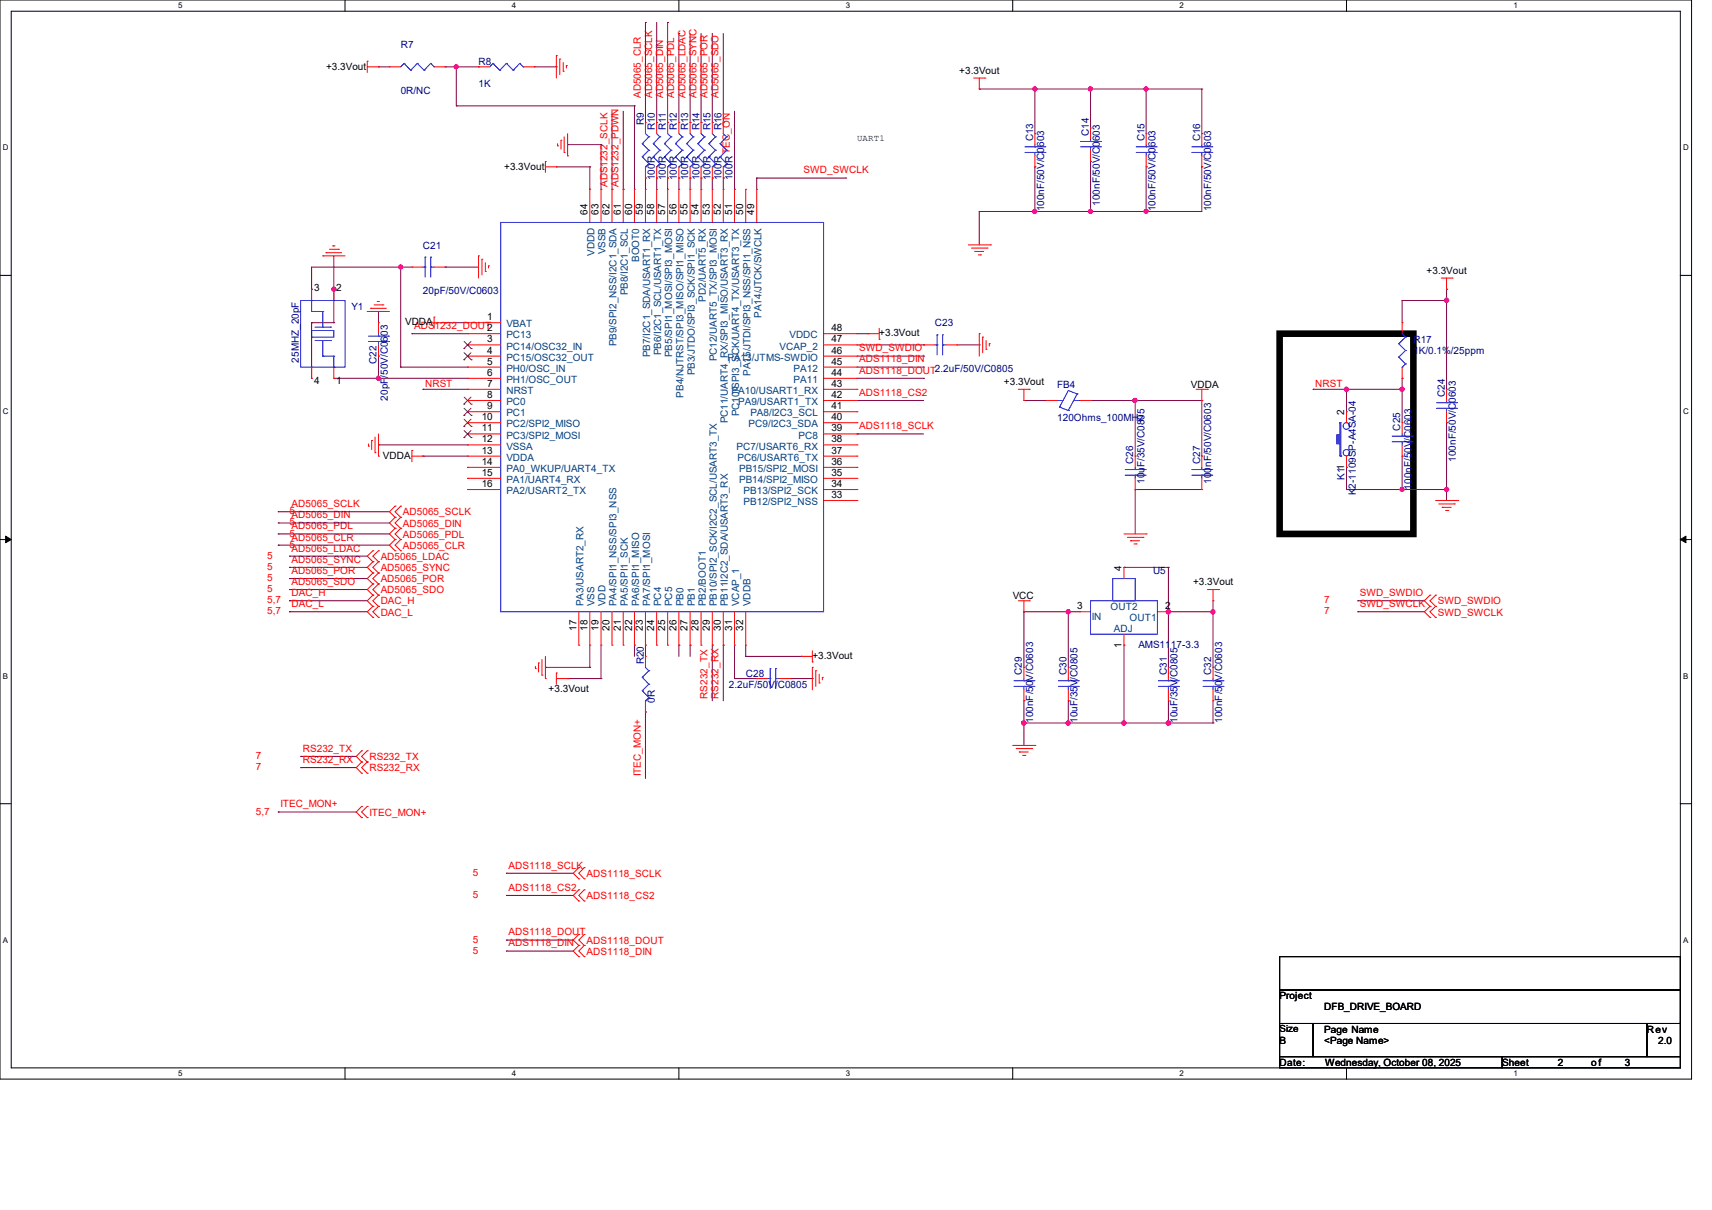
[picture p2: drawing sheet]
<svg xmlns="http://www.w3.org/2000/svg" width="297mm" height="210mm" viewBox="0 0 297 210" stroke-linecap="round" stroke-linejoin="round" font-family="sans-serif">
<g fill="none" stroke="#000" stroke-width=".17">
<path d="M0 0h293.5v187.3h-293.5zM1.9 1.9h289.6v183.4h-289.6zM59.9 0v1.9M117.8 0v1.9M175.7 0v1.9M233.6 0v1.9M0 47.8h1.9M291.5 47.8h2M0 93.6h1.9M1 93l.9 .6-.9 .6zM291.5 93.6l1-.6v1.2zM291.5 93.6h2"/>
<path d="M0 139.5h1.9M291.5 139.5h2M59.9 185.3v2M117.8 185.3v2M175.7 185.3v2M233.6 185.3v2"/>
</g>
<path d="M1 93l.9 .6-.9 .6zM291.5 93.6l1-.6v1.2z" fill="#000"/>
<path d="M222 57.9h23.2v34.8h-23.2z" fill="none" stroke="#000" stroke-width="1.1"/>
<g fill="none" stroke="#800040" stroke-width=".17">
<path d="M57.9 56h.1M57.9 50.2v5.8M77.2 46.4h.1M77.2 46.4h5.8M65.7 65.7h.1M65.7 65.7h15.4M94.6 115.8h.1M94.6 115.8h7.7M98.5 117.8h.1M98.5 117.8h5.8M104.3 117.8h.1M104.3 112v5.8"/>
<path d="M112 112h.1M112 112v1.9"/>
</g>
<circle cx="65.6" cy="65.6" r=".36" fill="#f0f"/>
<circle cx="65.6" cy="65.6" r=".36" fill="none" stroke="#f0f" stroke-width=".17"/>
<g fill="none" stroke="#800040" stroke-width=".17">
<path d="M54.1 56h.1M54.1 56v9.7M54.1 56h3.8M57.9 50.2h.1M57.9 44.4v5.8M65.7 54.1h.1M65.7 54.1v1.9M69.5 46.4h.1M69.5 46.4h2M65.7 61.8h.1M65.7 77.2h.1M65.7 61.8v3.9"/>
<path d="M65.7 77.2h15.4M69.5 63.7h.1M69.5 63.7h11.6M73.4 67.6h.1M73.4 79.2h.1M73.4 67.6h7.7M73.4 79.2h7.7"/>
</g>
<circle cx="57.9" cy="50.2" r=".37" fill="#f0f"/>
<circle cx="57.9" cy="50.2" r=".37" fill="none" stroke="#f0f" stroke-width=".17"/>
<path d="M69.5 46.4h.1M69.5 46.4v17.3M57.9 65.7h7.8M65.7 65.7h.1" fill="none" stroke="#800040" stroke-width=".17"/>
<circle cx="69.5" cy="46.3" r=".36" fill="#f0f"/>
<circle cx="69.5" cy="46.3" r=".36" fill="none" stroke="#f0f" stroke-width=".17"/>
<path d="M54.1 50.2h.1M69.5 46.4h.1M69.5 46.4h-15.4v3.8M177.6 106.2h.1M177.6 106.2v9.6M177.6 106.2h7.7" fill="none" stroke="#800040" stroke-width=".17"/>
<circle cx="185.3" cy="106.2" r=".37" fill="#f0f"/>
<circle cx="185.3" cy="106.2" r=".37" fill="none" stroke="#f0f" stroke-width=".17"/>
<g fill="none" stroke="#800040" stroke-width=".17">
<path d="M185.3 106.2h.1M185.3 106.2v9.6M185.3 106.2h2M202.7 106.2h.1M202.7 106.2h7.7M202.7 106.2v9.6M210.4 106.2h.1M210.4 104.3v1.9M177.6 121.6h.1M177.6 121.6v3.9h7.7M185.3 121.6h.1M185.3 125.5h.1"/>
<path d="M185.3 121.6v3.9M210.4 125.5h.1M210.4 121.6v3.9"/>
</g>
<circle cx="177.6" cy="125.5" r=".38" fill="#f0f"/>
<circle cx="177.6" cy="125.5" r=".38" fill="none" stroke="#f0f" stroke-width=".17"/>
<circle cx="185.3" cy="125.5" r=".37" fill="#f0f"/>
<circle cx="185.3" cy="125.5" r=".37" fill="none" stroke="#f0f" stroke-width=".17"/>
<path d="M202.7 125.5h.1M202.7 121.6v3.9M202.7 125.5h7.7" fill="none" stroke="#800040" stroke-width=".17"/>
<circle cx="202.7" cy="125.5" r=".38" fill="#f0f"/>
<circle cx="202.7" cy="125.5" r=".38" fill="none" stroke="#f0f" stroke-width=".17"/>
<path d="M195 112h.1M195 112v13.5" fill="none" stroke="#800040" stroke-width=".17"/>
<circle cx="195" cy="125.5" r=".37" fill="#f0f"/>
<circle cx="195" cy="125.5" r=".37" fill="none" stroke="#f0f" stroke-width=".17"/>
<path d="M195 98.5h.1M195 98.5h7.7M202.7 98.5h.1M202.7 98.5v7.7M195 125.5h.1M195 125.5h7.7" fill="none" stroke="#800040" stroke-width=".17"/>
<circle cx="202.7" cy="106.2" r=".38" fill="#f0f"/>
<circle cx="202.7" cy="106.2" r=".38" fill="none" stroke="#f0f" stroke-width=".17"/>
<path d="M251 50.2h.1M251 50.2v2M177.6 125.5h.1M177.6 125.5v3.9" fill="none" stroke="#800040" stroke-width=".17"/>
<circle cx="251" cy="52.1" r=".38" fill="#f0f"/>
<circle cx="251" cy="52.1" r=".38" fill="none" stroke="#f0f" stroke-width=".17"/>
<path d="M189.2 69.5h.1M189.2 69.5h7.7M196.9 69.5h.1M196.9 69.5v9.7M117.8 112h.1M117.8 112v1.9M119.7 112h.1M119.7 112v1.9" fill="none" stroke="#800040" stroke-width=".17"/>
<circle cx="196.9" cy="69.5" r=".37" fill="#f0f"/>
<circle cx="196.9" cy="69.5" r=".37" fill="none" stroke="#f0f" stroke-width=".17"/>
<g fill="none" stroke="#800040" stroke-width=".17">
<path d="M169.9 15.5h.1M169.9 15.5h9.6M198.8 15.5h.1M198.8 15.5h9.7M198.8 15.5v7.7M208.5 15.5h.1M208.5 15.5v7.7M177.6 69.5h.1M177.6 69.5h3.9M196.9 69.5h.1M196.9 69.5h11.6M208.5 69.5h.1"/>
<path d="M208.5 69.5v9.7M196.9 85h.1M196.9 85v7.7M196.9 85h11.6"/>
</g>
<circle cx="198.8" cy="15.4" r=".36" fill="#f0f"/>
<circle cx="198.8" cy="15.4" r=".36" fill="none" stroke="#f0f" stroke-width=".17"/>
<path d="M189.2 15.5h.1M189.2 15.5v6.7M233.6 67.6h.1M233.6 67.6v3.9" fill="none" stroke="#800040" stroke-width=".17"/>
<circle cx="233.6" cy="67.6" r=".37" fill="#f0f"/>
<circle cx="233.6" cy="67.6" r=".37" fill="none" stroke="#f0f" stroke-width=".17"/>
<path d="M189.2 15.5h.1M189.2 15.5h9.6M233.6 67.6h.1M233.6 67.6h9.6M243.2 67.6h.1M243.2 67.6v5.8" fill="none" stroke="#800040" stroke-width=".17"/>
<circle cx="243.2" cy="67.6" r=".37" fill="#f0f"/>
<circle cx="243.2" cy="67.6" r=".37" fill="none" stroke="#f0f" stroke-width=".17"/>
<path d="M179.5 15.5h.1M179.5 15.5v7.7M179.5 15.5h9.7M233.6 81.1h.1M233.6 85h.1M233.6 81.1v3.9M233.6 85h9.6" fill="none" stroke="#800040" stroke-width=".17"/>
<circle cx="189.2" cy="15.4" r=".36" fill="#f0f"/>
<circle cx="189.2" cy="15.4" r=".36" fill="none" stroke="#f0f" stroke-width=".17"/>
<circle cx="179.5" cy="15.4" r=".36" fill="#f0f"/>
<circle cx="179.5" cy="15.4" r=".36" fill="none" stroke="#f0f" stroke-width=".17"/>
<g fill="none" stroke="#800040" stroke-width=".17">
<path d="M169.9 36.7h.1M169.9 36.7h9.6M243.2 52.2h.1M243.2 52.2v3.8M243.2 52.2h7.8M251 52.2h.1M251 52.2v15.4M243.2 79.2h.1M243.2 65.7h.1M243.2 65.7v1.9M243.2 79.2v5.8M243.2 85h.1"/>
<path d="M243.2 85h7.8"/>
</g>
<circle cx="251" cy="84.9" r=".37" fill="#f0f"/>
<circle cx="251" cy="84.9" r=".37" fill="none" stroke="#f0f" stroke-width=".17"/>
<circle cx="243.2" cy="84.9" r=".36" fill="#f0f"/>
<circle cx="243.2" cy="84.9" r=".36" fill="none" stroke="#f0f" stroke-width=".17"/>
<g fill="none" stroke="#800040" stroke-width=".17">
<path d="M189.2 28h.1M189.2 36.7h.1M189.2 28v8.7M198.8 29h.1M198.8 36.7h.1M198.8 29v7.7M208.5 29h.1M208.5 29v7.7h-19.3M227.8 67.6h.1M227.8 67.6h5.8M251 73.4h.1M251 73.4v13.5"/>
<path d="M251 85h.1"/>
</g>
<circle cx="198.8" cy="36.7" r=".36" fill="#f0f"/>
<circle cx="198.8" cy="36.7" r=".36" fill="none" stroke="#f0f" stroke-width=".17"/>
<path d="M179.5 29h.1M179.5 36.7h.1M179.5 29v7.7M179.5 36.7h9.7" fill="none" stroke="#800040" stroke-width=".17"/>
<circle cx="189.2" cy="36.7" r=".36" fill="#f0f"/>
<circle cx="189.2" cy="36.7" r=".36" fill="none" stroke="#f0f" stroke-width=".17"/>
<circle cx="179.5" cy="36.7" r=".36" fill="#f0f"/>
<circle cx="179.5" cy="36.7" r=".36" fill="none" stroke="#f0f" stroke-width=".17"/>
<path d="M169.9 36.7h.1M169.9 36.7v5.8M210.4 115.8h.1M210.4 106.2v9.6M235.5 104.3h.1M235.5 106.2h.1M235.5 104.3h11.6M235.5 106.2h11.6M52.2 131.3h.1M52.2 133.2h.1M52.2 131.3h9.6M52.2 133.2h9.6" fill="none" stroke="#800040" stroke-width=".17"/>
<circle cx="210.4" cy="106.2" r=".37" fill="#f0f"/>
<circle cx="210.4" cy="106.2" r=".37" fill="none" stroke="#f0f" stroke-width=".17"/>
<g fill="none" stroke="#800040" stroke-width=".17">
<path d="M77.2 11.6h.1M77.2 11.6h5.8M79.2 18.4h.1M79.2 11.6h.1M79.2 18.4h30.9M79.2 11.6v6.8M83 11.6h.1M110.1 18.4h.1M110.1 18.4v14.5M96.5 29h.1M96.5 29h5.8M98.5 25.1h.1"/>
<path d="M98.5 25.1h5.8M102.3 29h.1M102.3 29v3.9M104.3 25.1h.1M104.3 25.1v7.8"/>
</g>
<circle cx="79.1" cy="11.6" r=".36" fill="#f0f"/>
<circle cx="79.1" cy="11.6" r=".36" fill="none" stroke="#f0f" stroke-width=".17"/>
<g fill="none" stroke="#800040" stroke-width=".17">
<path d="M65.7 11.6h.1M65.7 11.6h1.9M92.7 11.6h3.8M96.5 11.6h.1M106.2 19.3v13.6M108.1 19.3v13.6M112 3.9h.1M112 3.9v17.4M113.9 3.9v17.4M115.8 3.9h.1M115.8 3.9v17.4M117.8 5.8h.1"/>
<path d="M117.8 5.8v15.5M119.7 5.8v15.5M121.6 5.8v15.5M123.6 5.8v15.5M125.5 5.8v15.5M127.4 19.3v13.6M106.2 32.9h.1M108.1 32.9h.1M112 30.9h.1M112 30.9v2M113.9 30.9h.1M113.9 21.3h.1"/>
<path d="M113.9 30.9v2M115.8 30.9h.1M115.8 30.9v2M117.8 30.9h.1M117.8 30.9v2M119.7 30.9h.1M119.7 21.3h.1M119.7 30.9v2M121.6 30.9h.1M121.6 21.3h.1M121.6 30.9v2M123.6 30.9h.1"/>
<path d="M123.6 21.3h.1M123.6 30.9v2M125.5 30.9h.1M125.5 21.3h.1M125.5 30.9v2M127.4 32.9h.1M131.3 30.9h.1M131.3 30.9v2M131.3 30.9h15.4M146.7 30.9h.1M71.5 57.9h.1M71.5 57.9h9.6"/>
<path d="M77.2 56h.1M77.2 56h3.9M148.7 57.9h1.9M148.7 59.9h11.5M150.6 57.9h.1M160.2 59.9h.1M166 59.9h3.9M169.9 59.9h.1M148.7 75.3h.1M148.7 69.5h.1M148.7 61.8h11.5M148.7 75.3h11.5"/>
<path d="M148.7 63.7h11.5M148.7 65.7h11.5M148.7 69.5h11.5M160.2 61.8h.1M160.2 63.7h.1M160.2 65.7h.1M48.3 94.6h.1M48.3 92.7h.1M48.3 90.8h.1M48.3 88.8h.1M48.3 94.6h19.3M48.3 92.7h19.3"/>
<path d="M48.3 90.8h19.3M48.3 88.8h19.3M50.2 98.5h.1M50.2 96.5h.1M50.2 98.5h13.5M50.2 96.5h13.5M50.2 100.4h.1M50.2 102.3h.1M50.2 104.3h.1M50.2 106.2h.1M50.2 100.4h13.5M50.2 102.3h13.5"/>
<path d="M50.2 104.3h13.5M50.2 106.2h13.5M102.3 115.8h.1M102.3 112v3.8M110.1 112h.1M110.1 112v1.9M123.6 112h.1M123.6 112v9.6M125.5 112h.1M125.5 112v9.6M127.4 117.8h.1M127.4 112v5.8"/>
<path d="M127.4 117.8h3.9M129.4 113.9h.1M129.4 112v1.9M129.4 113.9h9.6M131.3 117.8h.1M137.1 117.8h3.8M139 113.9h.1M140.9 117.8h.1M112 123.6h.1M112 123.6v11.5M185.3 125.5h9.7M195 125.5h.1"/>
<path d="M48.3 140.9h.1M48.3 140.9h13.5M87.8 155.4h.1M87.8 151.6h.1M87.8 155.4h11.6M87.8 151.6h11.6M87.8 163.2h.1M87.8 165.1h.1M87.8 163.2h11.6M87.8 165.1h11.6"/>
</g>
<g fill="none" stroke="#f00" stroke-width=".17">
<path d="M63.7 10.6h.1M63.7 11.6h2M63.7 10.6v2M65.7 11.6h.1M83 11.6h.1M83 11.6h2M90.8 11.6h1.9M92.7 11.6h.1M96.5 9.7h.1M96.5 9.7v3.8M97.1 10.2h.1M97.1 10.2v2.8"/>
<path d="M97.7 12.4h.1M97.7 10.8v1.6M98.3 11.4h.1M98.3 11.4v.4M168.9 13.5h2M169.9 15.5h.1M169.9 13.5v2M170.9 13.5h.1M94.6 28h.1M94.6 28v1.9M94.6 29h1.9M96.5 29h.1"/>
<path d="M96.7 25.3h.1M96.7 24.9v.4M97.3 24.3h.1M97.3 24.3v1.6M97.9 26.5h.1M97.9 23.7v2.8M98.5 27.1h.1M98.5 23.2v3.9M102.3 32.9h.1M102.3 32.9v5.7M104.3 32.9h.1M104.3 32.9v5.7"/>
<path d="M106.2 32.9h.1M106.2 32.9v5.7M108.1 32.9h.1M108.1 32.9v5.7M110.1 32.9h.1M110.1 32.9v5.7M112 32.9h.1M112 32.9v5.7M113.9 32.9h.1M113.9 32.9v5.7M115.8 21.3h.1M115.8 30.9h.1"/>
<path d="M115.8 32.9h.1M115.8 21.3v1.9M115.8 29v1.9M115.8 32.9v5.7M117.8 21.3h.1M117.8 30.9h.1M117.8 32.9h.1M117.8 21.3v1.9M117.8 29v1.9M117.8 32.9v5.7M119.7 21.3h.1M119.7 30.9h.1"/>
<path d="M119.7 32.9h.1M119.7 21.3v1.9M119.7 29v1.9M119.7 32.9v5.7M121.6 32.9h.1M121.6 32.9v5.7M123.6 21.3h.1M123.6 30.9h.1M123.6 32.9h.1M123.6 21.3v1.9M123.6 29v1.9M123.6 32.9v5.7"/>
<path d="M125.5 21.3h.1M125.5 30.9h.1M125.5 32.9h.1M125.5 21.3v1.9M125.5 29v1.9M125.5 32.9v5.7M127.4 32.9h.1M127.4 32.9v5.7M129.4 32.9h.1M129.4 32.9v5.7M131.3 32.9h.1M131.3 32.9v5.7"/>
<path d="M189.2 22.2h.1M189.2 28h.1M189.2 22.2v1.9M189.2 26.1v1.9M54.1 50.2h.1M54.1 50.2v2M56 44.4h.1M56 44.4h3.9M56.6 43.9h.1M56.6 43.9h2.7M57.1 43.3h1.6M57.7 42.7h.1"/>
<path d="M57.7 42.7h.4M57.9 50.2h.1M57.9 50.2v2M58.7 43.3h.1M63.7 54.1h.1M63.7 54.1h3.9M64.3 53.5h.1M64.3 53.5h2.7M64.9 52.9h1.5M65.4 52.3h.1M65.4 52.3h.4M65.7 56h.1"/>
<path d="M65.7 56v1.9M65.7 59.9v1.9M66.4 52.9h.1M71.5 46.4h.1M71.5 46.4h1.9M75.3 55h.1M75.3 56h1.9M75.3 55v2M75.3 46.4h1.9M77.2 56h.1M77.2 46.4h.1M81.1 56h.1"/>
<path d="M81.1 57.9h.1M81.1 59.9h.1M81.1 57.9h5.8M81.1 56h5.8M81.1 59.9h5.8M83 44.4h.1M83 44.4v3.9M83.6 45h.1M83.6 45v2.7M84.2 47.1h.1M84.2 45.6v1.5M84.8 46.1h.1"/>
<path d="M84.8 46.1v.4M142.9 57.9h5.8M142.9 59.9h5.8M148.7 59.9h.1M148.7 57.9h.1M150.6 57.9h.1M150.6 57.9h1.9M152.5 58.9h.1M152.5 57v1.9M160.2 59.9h.1M160.2 59.9h2M164.1 59.9h1.9"/>
<path d="M166 59.9h.1M168 42.5h3.8M168.5 43.1h2.7M169.1 43.6h.1M169.1 43.6h1.5M169.7 44.2h.4M169.9 57.9h.1M169.9 57.9v3.9M170.1 44.2h.1M170.5 58.5h.1M170.5 58.5v2.7M171.1 59.1v1.5"/>
<path d="M171.2 43.1h.1M171.6 59.6h.1M171.6 59.6v.5M171.8 42.5h.1M243.2 56h.1M243.2 56v1.9M250 48.3h1.9M251 50.2h.1M251 48.3v1.9M251.9 48.3h.1M54.1 65.7h.1M54.1 63.7v2"/>
<path d="M57.9 65.7h.1M57.9 63.7v2M63.9 77.4h.1M63.9 77v.4M64.5 76.5h.1M64.5 76.5v1.5M65.1 78.6h.1M65.1 75.9v2.7M65.7 79.2h.1M65.7 61.8h.1M65.7 75.3v3.9M71.5 78.2h.1"/>
<path d="M71.5 79.2h1.9M71.5 78.2v1.9M73.4 79.2h.1M81.1 61.8h.1M81.1 63.7h.1M81.1 65.7h.1M81.1 67.6h.1M81.1 69.5h.1M81.1 71.5h.1M81.1 73.4h.1M81.1 75.3h.1M81.1 77.2h.1"/>
<path d="M81.1 79.2h.1M81.1 67.6h5.8M81.1 79.2h5.8M81.1 61.8h5.8M81.1 63.7h5.8M81.1 65.7h5.8M81.1 69.5h5.8M81.1 71.5h5.8M81.1 73.4h5.8M81.1 75.3h5.8M81.1 77.2h5.8M142.9 67.6h5.8"/>
<path d="M142.9 79.2h5.8M142.9 61.8h5.8M142.9 63.7h5.8M142.9 65.7h5.8M142.9 69.5h5.8M142.9 71.5h5.8M142.9 73.4h5.8M142.9 75.3h5.8M142.9 77.2h5.8M148.7 79.2h.1M148.7 77.2h.1M148.7 75.3h.1"/>
<path d="M148.7 73.4h.1M148.7 71.5h.1M148.7 69.5h.1M148.7 67.6h.1M148.7 65.7h.1M148.7 63.7h.1M148.7 61.8h.1M171.1 60.6h.1M176.7 67.6h1.9M177.6 69.5h.1M177.6 67.6v1.9M178.6 67.6h.1"/>
<path d="M207.5 67.6h2M208.5 69.5h.1M208.5 79.2h.1M208.5 67.6v1.9M208.5 79.2v1.9M209.5 67.6h.1M243.2 73.4h.1M243.2 79.2h.1M243.2 65.7h.1M243.2 63.7v2M243.2 73.4v1.9M243.2 77.2v2"/>
<path d="M64.7 95.6h.1M64.7 97.5h.1M64.7 99.4h.1M64.7 97.5l-1 1 1 .9M64.7 95.6l-1 .9 1 1M64.7 99.4l-1 1 1 .9M65.7 97.5h.1M65.7 95.6h.1M65.7 99.4h.1M65.7 97.5l-1 1 1 .9M65.7 95.6l-1 .9 1 1M65.7 99.4l-1 1 1 .9"/>
<path d="M68.5 87.8h.1M68.5 89.8h.1M68.5 91.7h.1M68.5 93.6h.1M68.5 95.6h.1M68.5 87.8l-.9 1 .9 1M68.5 89.8l-.9 1 .9 .9M68.5 91.7l-.9 1 .9 .9M68.5 93.6l-.9 1 .9 1M69.5 89.8h.1M69.5 87.8h.1M69.5 91.7h.1"/>
<path d="M69.5 93.6h.1M69.5 95.6h.1M69.5 87.8l-1 1 1 1M69.5 89.8l-1 1 1 .9M69.5 91.7l-1 1 1 .9M69.5 93.6l-1 1 1 1M81.1 81.1h.1M81.1 83h.1M81.1 85h.1M81.1 81.1h5.8M81.1 83h5.8M81.1 85h5.8"/>
<path d="M142.9 86.9h5.8M142.9 81.1h5.8M142.9 83h5.8M142.9 85h5.8M148.7 86.9h.1M148.7 85h.1M148.7 83h.1M148.7 81.1h.1M195 92.7h3.8M195.6 93.3h2.7M196.1 93.9h.1M196.1 93.9h1.6"/>
<path d="M196.7 94.4h.4M197.1 94.4h.1M198.3 93.3h.1M198.8 92.7h.1M208.5 85h.1M208.5 83v2M249 86.9h3.9M249.6 87.5h2.7M250.2 88.1h.1M250.2 88.1h1.6M250.8 88.6h.4M251.2 88.6h.1"/>
<path d="M252.3 87.5h.1M252.9 86.9h.1M64.7 103.3h.1M64.7 105.2h.1M64.7 107.1h.1M64.7 101.3h.1M64.7 103.3l-1 1 1 .9M64.7 105.2l-1 1 1 .9M64.7 101.3l-1 1 1 1M65.7 105.2h.1M65.7 103.3h.1M65.7 107.1h.1"/>
<path d="M65.7 101.3h.1M65.7 103.3l-1 1 1 .9M65.7 105.2l-1 1 1 .9M65.7 101.3l-1 1 1 1M92.9 116h.1M92.9 115.7v.3M93.4 115.1h.1M93.4 115.1v1.5M94 117.2h.1M94 114.5v2.7M94.6 117.8h.1M94.6 113.9v3.9"/>
<path d="M96.5 116.8h.1M96.5 117.8h2M96.5 116.8v1.9M98.5 117.8h.1M100.4 112h.1M100.4 106.2v5.8M102.3 112h.1M102.3 106.2v5.8M104.3 112h.1M104.3 106.2v5.8M106.2 112h.1M106.2 106.2v5.8"/>
<path d="M108.1 112h.1M108.1 106.2v5.8M110.1 112h.1M110.1 106.2v5.8M112 112h.1M112 106.2v5.8M113.9 112h.1M113.9 106.2v5.8M115.8 112h.1M115.8 106.2v5.8M117.8 112h.1M117.8 106.2v5.8"/>
<path d="M119.7 112h.1M119.7 106.2v5.8M121.6 112h.1M121.6 106.2v5.8M123.6 112h.1M123.6 106.2v5.8M125.5 112h.1M125.5 106.2v5.8M127.4 112h.1M127.4 106.2v5.8M129.4 112h.1M129.4 106.2v5.8"/>
<path d="M131.3 117.8h.1M131.3 117.8h1.9M135.1 117.8h2M137.1 117.8h.1M139 113.9h.1M139 113.9h1.9M140.9 115.8h.1M140.9 114.9h.1M140.9 112.9v2M140.9 115.8v3.9M141.5 116.4h.1M141.5 116.4v2.7"/>
<path d="M142.1 118.5h.1M142.1 117v1.5M142.7 117.6h.1M142.7 117.6v.4M176.7 104.3h1.9M177.6 106.2h.1M177.6 115.8h.1M177.6 104.3v1.9M177.6 115.8v2M177.6 119.7v1.9M178.6 104.3h.1M185.3 115.8h.1"/>
<path d="M185.3 115.8v2M185.3 119.7v1.9M202.7 115.8h.1M202.7 115.8v2M202.7 119.7v1.9M209.5 102.3h1.9M210.4 104.3h.1M210.4 115.8h.1M210.4 102.3v2M210.4 115.8v2M210.4 119.7v1.9M211.4 102.3h.1"/>
<path d="M248.1 103.3h.1M248.1 105.2h.1M248.1 107.1h.1M248.1 103.3l-1 1 1 .9M248.1 105.2l-1 1 1 .9M249 105.2h.1M249 103.3h.1M249 107.1h.1M249 103.3l-.9 1 .9 .9M249 105.2l-.9 1 .9 .9M62.7 132.2h.1M62.7 134.2h.1"/>
<path d="M62.7 130.3h.1M62.7 140h.1M62.7 132.2l-.9 1 .9 1M62.7 130.3l-.9 1 .9 .9M62.7 140l-.9 .9 .9 1M63.7 134.2h.1M63.7 132.2h.1M63.7 130.3h.1M63.7 140h.1M63.7 132.2l-1 1 1 1M63.7 130.3l-1 1 1 .9M63.7 140l-1 .9 1 1"/>
<path d="M175.7 129.4h3.8M176.3 129.9h2.7M176.8 130.5h.1M176.8 130.5h1.6M177.4 131.1h.4M177.6 121.6h.1M177.8 131.1h.1M179 129.9h.1M179.5 129.4h.1M185.3 121.6h.1M202.7 121.6h.1M210.4 121.6h.1"/>
<path d="M62.7 141.9h.1M63.7 141.9h.1M100.4 150.6h.1M100.4 152.5h.1M100.4 154.4h.1M100.4 156.4h.1M100.4 150.6l-1 1 1 .9M100.4 154.4l-1 1 1 1M101.3 152.5h.1M101.3 150.6h.1M101.3 156.4h.1M101.3 154.4h.1"/>
<path d="M101.3 150.6l-.9 1 .9 .9M101.3 154.4l-.9 1 .9 1M100.4 162.2h.1M100.4 164.1h.1M100.4 166h.1M100.4 162.2l-1 1 1 .9M100.4 164.1l-1 1 1 .9M101.3 164.1h.1M101.3 162.2h.1M101.3 166h.1M101.3 162.2l-.9 1 .9 .9M101.3 164.1l-.9 1 .9 .9"/>
</g>
<path d="M222 166h69.5v5.8h-69.5zM222 171.8h69.5v5.8h-69.5zM222 177.6h5.8v5.8h-5.8zM227.8 177.6h57.9v5.8h-57.9zM285.7 177.6h5.8v5.8h-5.8zM222 183.4h38.6v1.9h-38.6zM260.6 183.4h30.9v1.9h-30.9z" fill="none" stroke="#000" stroke-width=".17"/>
<g fill="none" stroke="#00f" stroke-width=".17">
<path d="M85.5 11h.1M85.5 11l-.5 .6M85.5 11l1.2 1.2M86.7 12.2h.1M87.8 11h.1M87.8 11l-1.1 1.2M87.8 11l1.2 1.2M89 12.2h.1M90.2 11h.1M90.2 11l-1.2 1.2M90.2 11l.6 .6M90.8 11.6h.1"/>
<path d="M86.9 38.6h56v67.6h-56zM115.3 24.9h.1M115.3 27.2h.1M115.3 24.9l1.1 1.2M115.3 27.2l1.1 1.2M115.8 29h.1M115.8 23.2l.6 .5M116.4 23.7h.1M116.4 26.1h.1M116.4 28.4h.1M116.4 23.7l-1.1 1.2M116.4 26.1l-1.1 1.1"/>
<path d="M116.4 28.4l-.6 .6M117.2 24.9h.1M117.2 27.2h.1M117.2 24.9l1.2 1.2M117.2 27.2l1.2 1.2M117.8 29h.1M117.8 23.2l.6 .5M118.4 23.7h.1M118.4 26.1h.1M118.4 28.4h.1M118.4 23.7l-1.2 1.2M118.4 26.1l-1.2 1.1"/>
<path d="M118.4 28.4l-.6 .6M119.1 24.9h.1M119.1 27.2h.1M119.1 24.9l1.2 1.2M119.1 27.2l1.2 1.2M119.7 29h.1M119.7 23.2l.6 .5M120.3 23.7h.1M120.3 26.1h.1M120.3 28.4h.1M120.3 23.7l-1.2 1.2M120.3 26.1l-1.2 1.1"/>
<path d="M120.3 28.4l-.6 .6M123 24.9h.1M123 27.2h.1M123 24.9l1.1 1.2M123 27.2l1.1 1.2M123.6 29h.1M123.6 23.2l.5 .5M124.1 23.7h.1M124.1 26.1h.1M124.1 28.4h.1M124.1 23.7l-1.1 1.2M124.1 26.1l-1.1 1.1"/>
<path d="M124.1 28.4l-.5 .6M124.9 24.9h.1M124.9 27.2h.1M124.9 24.9l1.2 1.2M124.9 27.2l1.2 1.2M125.5 29h.1M125.5 23.2l.6 .5M126.1 23.7h.1M126.1 26.1h.1M126.1 28.4h.1M126.1 23.7l-1.2 1.2M126.1 26.1l-1.2 1.1"/>
<path d="M126.1 28.4l-.6 .6M187.5 25.5h3.4M187.5 24.6h3.4M189.2 24.6h.1M189.2 25.5h.1M189.2 24.1v.5M189.2 25.5v.6M190.9 25.5h.1M190.9 24.6h.1M52.2 52.2h7.7v11.5h-7.7zM54.1 57.4h3.8v1.1h-3.8zM54.1 54.1h.1"/>
<path d="M54.1 52.2h.1M54.1 54.1h1.9M54.1 52.2v1.9M54.7 59.1h2.7M54.7 56.8h2.7M56 54.1h.1M56 54.1v2.7M56 59.1v2.7M57.4 59.1h.1M57.4 56.8h.1M63.9 59.3h3.5M63.9 58.3h3.5"/>
<path d="M65.7 58.3h.1M65.7 59.3h.1M65.7 57.9v.4M65.7 59.3v.6M67.4 59.3h.1M67.4 58.3h.1M73.4 46.4h.3M73.7 46.4h.1M73.7 44.6h.1M73.7 44.6v3.5M74.7 44.6h.1M74.7 46.4h.1"/>
<path d="M74.7 46.4h.6M74.7 44.6v3.5M162.2 59.9h.4M162.6 59.9h.1M162.6 58.1h.1M162.6 58.1v3.5M163.5 58.1h.1M163.5 59.9h.1M163.5 59.9h.6M163.5 58.1v3.5M242.7 59.6h.1M242.7 59.6l1.1 1.2"/>
<path d="M243.2 57.9l.6 .6M243.8 58.5h.1M243.8 58.5l-1.1 1.1M56 61.8h.1M56 61.8h1.9M57.9 61.8h.1M57.9 63.7h.1M57.9 61.8v1.9M232.5 73.4h.1M232.5 79.2h.1M232.6 79.2h.1M241.5 76.7h3.5"/>
<path d="M241.5 75.7h3.5M242.7 62h.1M242.7 62l1.1 1.2M243.2 75.7h.1M243.2 76.7h.1M243.2 63.7h.1M243.2 75.3v.4M243.2 76.7v.5M243.8 60.8h.1M243.8 63.2h.1M243.8 60.8l-1.1 1.2M243.8 63.2l-.6 .5"/>
<path d="M245 76.7h.1M245 75.7h.1M206.8 82.5h3.4M206.8 81.5h3.4M208.5 81.5h.1M208.5 82.5h.1M208.5 81.1v.4M208.5 82.5v.5M210.2 82.5h.1M210.2 81.5h.1M133.2 117.8h.4M133.6 117.8h.1"/>
<path d="M133.6 116h.1M133.6 116v3.5M134.6 116h.1M134.6 117.8h.1M134.6 117.8h.5M134.6 116v3.5M175.9 119.1h3.5M175.9 118.2h3.5M177.6 118.2h.1M177.6 119.1h.1M177.6 117.8v.4M177.6 119.1v.6"/>
<path d="M179.4 119.1h.1M179.4 118.2h.1M183.6 119.1h3.5M183.6 118.2h3.5M185.3 118.2h.1M185.3 119.1h.1M185.3 117.8v.4M185.3 119.1v.6M187.1 119.1h.1M187.1 118.2h.1M201 119.1h3.4M201 118.2h3.4"/>
<path d="M202.7 118.2h.1M202.7 119.1h.1M202.7 117.8v.4M202.7 119.1v.6M204.4 119.1h.1M204.4 118.2h.1M208.7 119.1h3.5M208.7 118.2h3.5M210.4 118.2h.1M210.4 119.1h.1M210.4 117.8v.4M210.4 119.1v.6"/>
<path d="M212.2 119.1h.1M212.2 118.2h.1"/>
<circle cx="233.6" cy="73.9" r=".57"/>
<circle cx="233.6" cy="78.6" r=".56"/>
</g>
<g fill="none" stroke="#804000" stroke-width=".17">
<path d="M80.5 59.3l1.2 1.2M81.7 59.3l-1.2 1.2M80.5 60.5h.1M80.5 62.4h.1M80.5 70.1h.1M80.5 72.1h.1M80.5 74h.1M80.5 75.9h.1M80.5 61.2l1.2 1.2M80.5 68.9l1.2 1.2M80.5 70.9l1.2 1.2M80.5 72.8l1.2 1.2"/>
<path d="M80.5 74.7l1.2 1.2M81.7 61.2l-1.2 1.2M81.7 68.9l-1.2 1.2M81.7 70.9l-1.2 1.2M81.7 72.8l-1.2 1.2M81.7 74.7l-1.2 1.2M81.7 60.5h.1M81.7 62.4h.1M81.7 70.1h.1M81.7 72.1h.1M81.7 74h.1M81.7 75.9h.1"/>
</g>
<path d="M232.5 73.4h.1v5.8h-.1v-2.2h-.6v-1.5h.6z" fill-rule="evenodd" fill="#00f"/>
<g fill="none" stroke="#00f" stroke-width=".17">
<path d="M70.1 11h.1M70.1 11l-.6 .6M70.1 11l1.1 1.2M71.2 12.2h.1M72.4 11h.1M72.4 11l-1.2 1.2M72.4 11l1.2 1.2M73.6 12.2h.1M74.7 11h.1M74.7 11l-1.1 1.2M74.7 11l.6 .6M75.3 11.6h.1"/>
<path d="M111.4 24.9h.1M111.4 27.2h.1M111.4 24.9l1.2 1.2M111.4 27.2l1.2 1.2M112 29h.1M112 23.2l.6 .5M112.6 23.7h.1M112.6 26.1h.1M112.6 28.4h.1M112.6 23.7l-1.2 1.2M112.6 26.1l-1.2 1.1M112.6 28.4l-.6 .6"/>
<path d="M113.3 24.9h.1M113.3 27.2h.1M113.3 24.9l1.2 1.2M113.3 27.2l1.2 1.2M113.9 29h.1M113.9 23.2l.6 .5M114.5 23.7h.1M114.5 26.1h.1M114.5 28.4h.1M114.5 23.7l-1.2 1.2M114.5 26.1l-1.2 1.1M114.5 28.4l-.6 .6"/>
<path d="M121.1 24.9h.1M121.1 27.2h.1M121.1 24.9l1.1 1.2M121.1 27.2l1.1 1.2M121.6 29h.1M121.6 23.2l.6 .5M122.2 23.7h.1M122.2 26.1h.1M122.2 28.4h.1M122.2 23.7l-1.1 1.2M122.2 26.1l-1.1 1.1M122.2 28.4l-.6 .6"/>
<path d="M177.8 26.5h3.5M177.8 25.5h3.5M179.5 25.5h.1M179.5 26.5h.1M179.5 25.1v.4M179.5 26.5v.6M181.3 26.5h.1M181.3 25.5h.1M197.1 26.5h3.5M197.1 25.5h3.5M198.8 25.5h.1M198.8 26.5h.1"/>
<path d="M198.8 25.1v.4M198.8 26.5v.6M200.6 26.5h.1M200.6 25.5h.1M206.8 26.5h3.4M206.8 25.5h3.4M208.5 25.5h.1M208.5 26.5h.1M208.5 25.1v.4M208.5 26.5v.6M210.2 26.5h.1M210.2 25.5h.1"/>
<path d="M183.4 69.5h.1M183.4 69.5h1M183.8 70.7h.1M183.8 70.7l1.5 .5M185.3 71.2h.1M186.3 69.5h.1M186.3 69.5h1M186.9 68.4h.1M186.9 68.4l-1.6-.6-1.5 2.9M186.9 68.4l-1.6 2.8M232.5 73.4h.1v5.8h-.1v-2.2h-.6v-1.5h.6zM249.2 70.9h3.5"/>
<path d="M249.2 69.9h3.5M251 69.9h.1M251 70.9h.1M251 69.5v.4M251 70.9v.6M252.7 70.9h.1M252.7 69.9h.1M195.2 82.5h3.5M195.2 81.5h3.5M196.9 81.5h.1M196.9 82.5h.1M196.9 81.1v.4"/>
<path d="M196.9 82.5v.5M198.7 82.5h.1M198.7 81.5h.1M111.4 117.6h.1M111.4 119.9h.1M111.4 117.6l1.2 1.1M111.4 119.9l1.2 1.2M112 115.8l.6 .6M112.6 116.4h.1M112.6 118.7h.1M112.6 116.4l-1.2 1.2M112.6 118.7l-1.2 1.2"/>
<path d="M189.2 104.3h11.6v5.8h-11.6zM193 100.4h3.9v3.9h-3.9zM112 121.6h.1M112.6 121.1h.1M112.6 121.1l-.6 .5"/>
</g>
<g fill="none" stroke="#f00" stroke-width=".17">
<path d="M67.6 11.6h.1M67.6 11.6h1.9M75.3 11.6h1.9M77.2 11.6h.1M112 21.3h.1M112 30.9h.1M112 21.3v1.9M112 29v1.9M113.9 21.3h.1M113.9 30.9h.1M113.9 21.3v1.9M113.9 29v1.9"/>
<path d="M121.6 21.3h.1M121.6 30.9h.1M121.6 21.3v1.9M121.6 29v1.9M179.5 23.2h.1M179.5 29h.1M179.5 23.2v1.9M179.5 27.1v1.9M198.8 23.2h.1M198.8 29h.1M198.8 23.2v1.9M198.8 27.1v1.9"/>
<path d="M208.5 23.2h.1M208.5 29h.1M208.5 23.2v1.9M208.5 27.1v1.9M181.5 69.5h.1M181.5 69.5h1.9M187.3 69.5h1.9M189.2 69.5h.1M196.9 79.2h.1M196.9 79.2v1.9M233.6 71.5h.1M233.6 71.5v1.9"/>
<path d="M233.6 79.2v1.9M251 67.6h.1M251 73.4h.1M251 67.6v1.9M251 71.5v1.9M195 98.5h.1M195 98.5v1.9M196.9 85h.1M196.9 83v2M233.6 81.1h.1M112 113.9h.1M112 113.9v1.9"/>
<path d="M187.3 106.2h.1M187.3 106.2h1.9M195 112h.1M195 110.1v1.9M200.8 106.2h1.9M202.7 106.2h.1M112 123.6h.1M112 121.6v2"/>
</g>
<circle cx="65.6" cy="65.6" r=".36" fill="#f0f"/>
<circle cx="65.6" cy="65.6" r=".36" fill="none" stroke="#f0f" stroke-width=".17"/>
<circle cx="57.9" cy="50.2" r=".37" fill="#f0f"/>
<circle cx="57.9" cy="50.2" r=".37" fill="none" stroke="#f0f" stroke-width=".17"/>
<circle cx="69.5" cy="46.3" r=".36" fill="#f0f"/>
<circle cx="69.5" cy="46.3" r=".36" fill="none" stroke="#f0f" stroke-width=".17"/>
<circle cx="185.3" cy="106.2" r=".37" fill="#f0f"/>
<circle cx="185.3" cy="106.2" r=".37" fill="none" stroke="#f0f" stroke-width=".17"/>
<circle cx="177.6" cy="125.5" r=".38" fill="#f0f"/>
<circle cx="177.6" cy="125.5" r=".38" fill="none" stroke="#f0f" stroke-width=".17"/>
<circle cx="185.3" cy="125.5" r=".37" fill="#f0f"/>
<circle cx="185.3" cy="125.5" r=".37" fill="none" stroke="#f0f" stroke-width=".17"/>
<circle cx="202.7" cy="125.5" r=".38" fill="#f0f"/>
<circle cx="202.7" cy="125.5" r=".38" fill="none" stroke="#f0f" stroke-width=".17"/>
<circle cx="195" cy="125.5" r=".37" fill="#f0f"/>
<circle cx="195" cy="125.5" r=".37" fill="none" stroke="#f0f" stroke-width=".17"/>
<circle cx="202.7" cy="106.2" r=".38" fill="#f0f"/>
<circle cx="202.7" cy="106.2" r=".38" fill="none" stroke="#f0f" stroke-width=".17"/>
<circle cx="251" cy="52.1" r=".38" fill="#f0f"/>
<circle cx="251" cy="52.1" r=".38" fill="none" stroke="#f0f" stroke-width=".17"/>
<circle cx="196.9" cy="69.5" r=".37" fill="#f0f"/>
<circle cx="196.9" cy="69.5" r=".37" fill="none" stroke="#f0f" stroke-width=".17"/>
<circle cx="198.8" cy="15.4" r=".36" fill="#f0f"/>
<circle cx="198.8" cy="15.4" r=".36" fill="none" stroke="#f0f" stroke-width=".17"/>
<circle cx="233.6" cy="67.6" r=".37" fill="#f0f"/>
<circle cx="233.6" cy="67.6" r=".37" fill="none" stroke="#f0f" stroke-width=".17"/>
<circle cx="243.2" cy="67.6" r=".37" fill="#f0f"/>
<circle cx="243.2" cy="67.6" r=".37" fill="none" stroke="#f0f" stroke-width=".17"/>
<circle cx="189.2" cy="15.4" r=".36" fill="#f0f"/>
<circle cx="189.2" cy="15.4" r=".36" fill="none" stroke="#f0f" stroke-width=".17"/>
<circle cx="179.5" cy="15.4" r=".36" fill="#f0f"/>
<circle cx="179.5" cy="15.4" r=".36" fill="none" stroke="#f0f" stroke-width=".17"/>
<circle cx="251" cy="84.9" r=".37" fill="#f0f"/>
<circle cx="251" cy="84.9" r=".37" fill="none" stroke="#f0f" stroke-width=".17"/>
<circle cx="243.2" cy="84.9" r=".36" fill="#f0f"/>
<circle cx="243.2" cy="84.9" r=".36" fill="none" stroke="#f0f" stroke-width=".17"/>
<circle cx="198.8" cy="36.7" r=".36" fill="#f0f"/>
<circle cx="198.8" cy="36.7" r=".36" fill="none" stroke="#f0f" stroke-width=".17"/>
<circle cx="189.2" cy="36.7" r=".36" fill="#f0f"/>
<circle cx="189.2" cy="36.7" r=".36" fill="none" stroke="#f0f" stroke-width=".17"/>
<circle cx="179.5" cy="36.7" r=".36" fill="#f0f"/>
<circle cx="179.5" cy="36.7" r=".36" fill="none" stroke="#f0f" stroke-width=".17"/>
<circle cx="210.4" cy="106.2" r=".37" fill="#f0f"/>
<circle cx="210.4" cy="106.2" r=".37" fill="none" stroke="#f0f" stroke-width=".17"/>
<circle cx="79.1" cy="11.6" r=".36" fill="#f0f"/>
<circle cx="79.1" cy="11.6" r=".36" fill="none" stroke="#f0f" stroke-width=".17"/>
<g font-size="1.7" fill="#000080">
<text x="69.5" y="8.4">R7</text>
<text x="83" y="11.3">R8</text>
<text x="69.5" y="16.3">0R/NC</text>
<text x="83" y="15.2">1K</text>
<text x="111.7" y="21.6" transform="rotate(-90 111.7 21.6)">R9</text>
<text x="113.6" y="22.6" transform="rotate(-90 113.6 22.6)">R10</text>
<text x="115.5" y="22.6" transform="rotate(-90 115.5 22.6)">R11</text>
<text x="117.4" y="22.6" transform="rotate(-90 117.4 22.6)">R12</text>
<text x="119.4" y="22.6" transform="rotate(-90 119.4 22.6)">R13</text>
<text x="121.3" y="22.6" transform="rotate(-90 121.3 22.6)">R14</text>
<text x="123.2" y="22.6" transform="rotate(-90 123.2 22.6)">R15</text>
<text x="125.2" y="22.6" transform="rotate(-90 125.2 22.6)">R16</text>
<text x="188.9" y="23.6" transform="rotate(-90 188.9 23.6)">C14</text>
<text x="179.2" y="24.6" transform="rotate(-90 179.2 24.6)">C13</text>
<text x="190.8" y="24.5" transform="rotate(-90 190.8 24.5)">603</text>
<text x="198.5" y="24.6" transform="rotate(-90 198.5 24.6)">C15</text>
<text x="208.2" y="24.6" transform="rotate(-90 208.2 24.6)">C16</text>
<text x="113.6" y="31.3" transform="rotate(-90 113.6 31.3)">100R</text>
<text x="115.5" y="31.3" transform="rotate(-90 115.5 31.3)">100R</text>
<text x="117.4" y="31.3" transform="rotate(-90 117.4 31.3)">100R</text>
<text x="119.4" y="31.3" transform="rotate(-90 119.4 31.3)">100R</text>
<text x="121.3" y="31.3" transform="rotate(-90 121.3 31.3)">100R</text>
<text x="123.2" y="31.3" transform="rotate(-90 123.2 31.3)">100R</text>
<text x="125.2" y="31.3" transform="rotate(-90 125.2 31.3)">100R</text>
<text x="127.1" y="31.3" transform="rotate(-90 127.1 31.3)">100R</text>
<text x="190.8" y="35.7" transform="rotate(-90 190.8 35.7)">100nF/50V/C0</text>
<text x="181.1" y="36.7" transform="rotate(-90 181.1 36.7)">100nF/50V/C0603</text>
<text x="200.4" y="36.7" transform="rotate(-90 200.4 36.7)">100nF/50V/C0603</text>
<text x="210.1" y="36.7" transform="rotate(-90 210.1 36.7)">100nF/50V/C0603</text>
<text x="73.4" y="43.1">C21</text>
<text x="61" y="53.8">Y1</text>
<text x="73.4" y="51.1">20pF/50V/C0603</text>
<text x="67.3" y="58.3" transform="rotate(-90 67.3 58.3)">03</text>
<text x="162.2" y="56.6">C23</text>
<text x="245.2" y="59.5">R17</text>
<text x="51.8" y="62.9" transform="rotate(-90 51.8 62.9)">25MHZ_20pF</text>
<text x="65.3" y="63.2" transform="rotate(-90 65.3 63.2)">C22</text>
<text x="67.3" y="65.5" transform="rotate(-90 67.3 65.5)">/50V/C06</text>
<text x="245.2" y="61.5">1K/0.1%/25ppm</text>
<text x="67.3" y="69.5" transform="rotate(-90 67.3 69.5)">20pF</text>
<text x="183.4" y="67.3">FB4</text>
<text x="250.7" y="68.9" transform="rotate(-90 250.7 68.9)">C24</text>
<text x="183.4" y="73.1">120Ohms_100MHz</text>
<text x="242.9" y="74.7" transform="rotate(-90 242.9 74.7)">C25</text>
<text x="244.9" y="76.5" transform="rotate(-90 244.9 76.5)">/C0603</text>
<text x="196.6" y="80.5" transform="rotate(-90 196.6 80.5)">C26</text>
<text x="198.5" y="84" transform="rotate(-90 198.5 84)">10</text>
<text x="198.5" y="82" transform="rotate(-90 198.5 82)">u</text>
<text x="198.5" y="81.1" transform="rotate(-90 198.5 81.1)">F/35V/C0805</text>
<text x="208.2" y="80.5" transform="rotate(-90 208.2 80.5)">C27</text>
<text x="210.1" y="84" transform="rotate(-90 210.1 84)">10</text>
<text x="210.1" y="82" transform="rotate(-90 210.1 82)">0</text>
<text x="210.1" y="81.1" transform="rotate(-90 210.1 81.1)">nF/50V/C0603</text>
<text x="233.3" y="83.2" transform="rotate(-90 233.3 83.2)">K11</text>
<text x="252.6" y="80.1" transform="rotate(-90 252.6 80.1)">100nF/50V/C0603</text>
<text x="235.2" y="85.9" transform="rotate(-90 235.2 85.9)">K</text>
<text x="235.2" y="84.8" transform="rotate(-90 235.2 84.8)">2-1109SP-A4SA-04</text>
<text x="244.9" y="85" transform="rotate(-90 244.9 85)">100nF/50V</text>
<text x="200" y="99.7">U5</text>
<text x="197.5" y="112.4">AMS11</text>
<text x="203.1" y="112.4">17-3.3</text>
<text x="111.7" y="115.3" transform="rotate(-90 111.7 115.3)">R20</text>
<text x="126.4" y="119.4">2.2uF/50V/</text>
<text x="129.4" y="117.4">C28</text>
<text x="134.9" y="119.4">C0805</text>
<text x="177.3" y="117.2" transform="rotate(-90 177.3 117.2)">C29</text>
<text x="179.2" y="119.1" transform="rotate(-90 179.2 119.1)">0</text>
<text x="179.2" y="118.1" transform="rotate(-90 179.2 118.1)">V/C0603</text>
<text x="185" y="117.2" transform="rotate(-90 185 117.2)">C30</text>
<text x="186.9" y="119.1" transform="rotate(-90 186.9 119.1)">V</text>
<text x="186.9" y="117.9" transform="rotate(-90 186.9 117.9)">/C0805</text>
<text x="202.4" y="117.2" transform="rotate(-90 202.4 117.2)">C31</text>
<text x="204.3" y="119.1" transform="rotate(-90 204.3 119.1)">V</text>
<text x="204.3" y="117.9" transform="rotate(-90 204.3 117.9)">/C0805</text>
<text x="210.1" y="117.2" transform="rotate(-90 210.1 117.2)">C32</text>
<text x="212" y="119.1" transform="rotate(-90 212 119.1)">0</text>
<text x="212" y="118.1" transform="rotate(-90 212 118.1)">V/C0603</text>
<text x="113.6" y="122" transform="rotate(-90 113.6 122)">0R</text>
<text x="179.2" y="125.5" transform="rotate(-90 179.2 125.5)">100nF/5</text>
<text x="186.9" y="125.5" transform="rotate(-90 186.9 125.5)">10uF/35</text>
<text x="204.3" y="125.5" transform="rotate(-90 204.3 125.5)">10uF/35</text>
<text x="212" y="125.5" transform="rotate(-90 212 125.5)">100nF/5</text>
</g>
<g font-size="1.7">
<text x="56.6" y="12.1">+3.3Vout</text>
<text x="166.4" y="12.8">+3.3Vout</text>
<text x="87.5" y="29.4">+3.3Vout</text>
<text x="101.9" y="37.3" transform="rotate(-90 101.9 37.3)">64</text>
<text x="103.8" y="37.3" transform="rotate(-90 103.8 37.3)">63</text>
<text x="105.7" y="37.3" transform="rotate(-90 105.7 37.3)">62</text>
<text x="107.7" y="37.3" transform="rotate(-90 107.7 37.3)">61</text>
<text x="109.6" y="37.3" transform="rotate(-90 109.6 37.3)">60</text>
<text x="111.5" y="37.3" transform="rotate(-90 111.5 37.3)">59</text>
<text x="113.5" y="37.3" transform="rotate(-90 113.5 37.3)">58</text>
<text x="115.4" y="37.3" transform="rotate(-90 115.4 37.3)">57</text>
<text x="117.3" y="37.3" transform="rotate(-90 117.3 37.3)">56</text>
<text x="119.3" y="37.3" transform="rotate(-90 119.3 37.3)">55</text>
<text x="121.2" y="37.3" transform="rotate(-90 121.2 37.3)">54</text>
<text x="123.1" y="37.3" transform="rotate(-90 123.1 37.3)">53</text>
<text x="125.1" y="37.3" transform="rotate(-90 125.1 37.3)">52</text>
<text x="127" y="37.3" transform="rotate(-90 127 37.3)">51</text>
<text x="128.9" y="37.3" transform="rotate(-90 128.9 37.3)">50</text>
<text x="130.9" y="37.3" transform="rotate(-90 130.9 37.3)">49</text>
<text x="247.5" y="47.6">+3.3Vout</text>
<text x="54.5" y="50.4">3</text>
<text x="58.3" y="50.4">2</text>
<text x="70.3" y="56.4">VDDA</text>
<text x="84.5" y="55.6">1</text>
<text x="84.5" y="59.4">3</text>
<text x="144.2" y="59.4">47</text>
<text x="144.2" y="57.5">48</text>
<text x="152.5" y="58.4">+3.3Vout</text>
<text x="84.5" y="61.4">4</text>
<text x="84.5" y="63.3">5</text>
<text x="84.5" y="65.2">6</text>
<text x="144.2" y="65.2">44</text>
<text x="144.2" y="63.3">45</text>
<text x="144.2" y="61.4">46</text>
<text x="54.5" y="66.7">4</text>
<text x="58.3" y="66.7">1</text>
<text x="84.5" y="67.1">7</text>
<text x="84.5" y="69.1">8</text>
<text x="84.5" y="71">9</text>
<text x="144.2" y="71">41</text>
<text x="144.2" y="69.1">42</text>
<text x="144.2" y="67.1">43</text>
<text x="174.2" y="66.9">+3.3Vout</text>
<text x="206.6" y="67.3">VDDA</text>
<text x="83.6" y="72.9">10</text>
<text x="83.6" y="74.9">11</text>
<text x="83.6" y="76.8">12</text>
<text x="144.2" y="76.8">38</text>
<text x="144.2" y="74.9">39</text>
<text x="144.2" y="72.9">40</text>
<text x="233.2" y="72" transform="rotate(-90 233.2 72)">2</text>
<text x="66.4" y="79.6">VDDA</text>
<text x="83.6" y="78.7">13</text>
<text x="83.6" y="80.7">14</text>
<text x="83.6" y="82.6">15</text>
<text x="144.2" y="82.6">35</text>
<text x="144.2" y="80.7">36</text>
<text x="144.2" y="78.7">37</text>
<text x="83.6" y="84.5">16</text>
<text x="144.2" y="86.4">33</text>
<text x="144.2" y="84.5">34</text>
<text x="194.6" y="99.1" transform="rotate(-90 194.6 99.1)">4</text>
<text x="207" y="101.6">+3.3Vout</text>
<text x="175.7" y="103.9">VCC</text>
<text x="186.9" y="105.7">3</text>
<text x="202.1" y="105.7">2</text>
<text x="100" y="109.5" transform="rotate(-90 100 109.5)">17</text>
<text x="101.9" y="109.5" transform="rotate(-90 101.9 109.5)">18</text>
<text x="103.8" y="109.5" transform="rotate(-90 103.8 109.5)">19</text>
<text x="105.7" y="109.5" transform="rotate(-90 105.7 109.5)">20</text>
<text x="107.7" y="109.5" transform="rotate(-90 107.7 109.5)">21</text>
<text x="109.6" y="109.5" transform="rotate(-90 109.6 109.5)">22</text>
<text x="111.5" y="109.5" transform="rotate(-90 111.5 109.5)">23</text>
<text x="113.5" y="109.5" transform="rotate(-90 113.5 109.5)">24</text>
<text x="115.4" y="109.5" transform="rotate(-90 115.4 109.5)">25</text>
<text x="117.3" y="109.5" transform="rotate(-90 117.3 109.5)">26</text>
<text x="119.3" y="109.5" transform="rotate(-90 119.3 109.5)">27</text>
<text x="121.2" y="109.5" transform="rotate(-90 121.2 109.5)">28</text>
<text x="123.1" y="109.5" transform="rotate(-90 123.1 109.5)">29</text>
<text x="125.1" y="109.5" transform="rotate(-90 125.1 109.5)">30</text>
<text x="127" y="109.5" transform="rotate(-90 127 109.5)">31</text>
<text x="128.9" y="109.5" transform="rotate(-90 128.9 109.5)">32</text>
<text x="194.6" y="112.4" transform="rotate(-90 194.6 112.4)">1</text>
<text x="140.9" y="114.3">+3.3Vout</text>
<text x="95.2" y="120.1">+3.3Vout</text>
<text x="222" y="173.4">Project</text>
<text x="222" y="179.2">Size</text>
<text x="229.7" y="179.2">Page Name</text>
<text x="229.7" y="175.3">DFB_DRIVE_BOARD</text>
<text x="285.7" y="179.2">Rev</text>
<text x="222" y="185">Date:</text>
<text x="222" y="181.1">B</text>
<text x="229.7" y="181.1">&lt;Page Name&gt;</text>
<text x="229.9" y="185">Wednesday, October 08, 2025</text>
<text x="260.6" y="185">Sheet</text>
<text x="270.3" y="185">2</text>
<text x="276.1" y="185">of</text>
<text x="281.9" y="185">3</text>
<text x="287.7" y="181.1">2.0</text>
</g>
<g font-size="1.7" fill="#f00">
<text x="111.2" y="17" transform="rotate(-90 111.2 17)">AD5065_CLR</text>
<text x="113.1" y="17" transform="rotate(-90 113.1 17)">AD5065_SCLK</text>
<text x="115" y="17" transform="rotate(-90 115 17)">AD5065_DIN</text>
<text x="117" y="17" transform="rotate(-90 117 17)">AD5065_PDL</text>
<text x="118.9" y="17" transform="rotate(-90 118.9 17)">AD5065_LDAC</text>
<text x="120.8" y="17" transform="rotate(-90 120.8 17)">AD5065_SYNC</text>
<text x="122.8" y="17" transform="rotate(-90 122.8 17)">AD5065_POR</text>
<text x="124.7" y="17" transform="rotate(-90 124.7 17)">AD5065_SDO</text>
<text x="126.6" y="26.7" transform="rotate(-90 126.6 26.7)">TEC_ON</text>
<text x="105.4" y="32.5" transform="rotate(-90 105.4 32.5)">ADS1232_SCLK</text>
<text x="107.3" y="32.5" transform="rotate(-90 107.3 32.5)">ADS1232_PDWN</text>
<text x="139.4" y="30.1">SWD_SWCLK</text>
<text x="71.8" y="57.1">ADS1232_DOUT2</text>
<text x="149.1" y="61">SWD_SWDIO</text>
<text x="149.1" y="62.9">ADS1118_DIN</text>
<text x="149.1" y="64.9">ADS1118_DOUT2.2uF/50V/C0805</text>
<text x="73.7" y="67.2">NRST</text>
<text x="149.1" y="68.7">ADS1118_CS2</text>
<text x="228.2" y="67.2">NRST</text>
<text x="149.1" y="74.5">ADS1118_SCLK</text>
<text x="50.2" y="89.3">5</text>
<text x="50.6" y="90">AD5065_DIN</text>
<text x="50.6" y="88">AD5065_SCLK</text>
<text x="69.9" y="89.5">AD5065_SCLK</text>
<text x="50.2" y="91.2">5</text>
<text x="50.2" y="93.1">5</text>
<text x="50.2" y="95">5</text>
<text x="50.6" y="93.8">AD5065_CLR</text>
<text x="50.6" y="91.9">AD5065_PDL</text>
<text x="50.6" y="95.7">AD5065_LDAC</text>
<text x="69.9" y="91.4">AD5065_DIN</text>
<text x="69.9" y="93.3">AD5065_PDL</text>
<text x="69.9" y="95.2">AD5065_CLR</text>
<text x="46.4" y="97">5</text>
<text x="46.4" y="98.9">5</text>
<text x="46.4" y="100.8">5</text>
<text x="50.6" y="97.7">AD5065_SYNC</text>
<text x="50.6" y="99.6">AD5065_POR</text>
<text x="50.6" y="101.5">AD5065_SDO</text>
<text x="66" y="97.2">AD5065_LDAC</text>
<text x="66" y="99.1">AD5065_SYNC</text>
<text x="66" y="101">AD5065_POR</text>
<text x="46.4" y="104.7">5,7</text>
<text x="46.4" y="106.6">5,7</text>
<text x="46.4" y="102.8">5</text>
<text x="50.6" y="103.5">DAC_H</text>
<text x="50.6" y="105.4">DAC_L</text>
<text x="66" y="104.9">DAC_H</text>
<text x="66" y="106.8">DAC_L</text>
<text x="66" y="103">AD5065_SDO</text>
<text x="229.7" y="104.7">7</text>
<text x="229.7" y="106.6">7</text>
<text x="235.9" y="103.5">SWD_SWDIO</text>
<text x="235.9" y="105.4">SWD_SWCLK</text>
<text x="249.4" y="104.9">SWD_SWDIO</text>
<text x="249.4" y="106.8">SWD_SWCLK</text>
<text x="122.8" y="121.2" transform="rotate(-90 122.8 121.2)">RS232_TX</text>
<text x="124.7" y="121.2" transform="rotate(-90 124.7 121.2)">RS232_RX</text>
<text x="44.4" y="131.7">7</text>
<text x="52.5" y="130.5">RS232_TX</text>
<text x="64.1" y="131.9">RS232_TX</text>
<text x="44.4" y="133.6">7</text>
<text x="52.5" y="132.4">RS232_RX</text>
<text x="64.1" y="133.9">RS232_RX</text>
<text x="111.2" y="134.7" transform="rotate(-90 111.2 134.7)">ITEC_MON+</text>
<text x="44.4" y="141.4">5,7</text>
<text x="48.6" y="140.1">ITEC_MON+</text>
<text x="64.1" y="141.6">ITEC_MON+</text>
<text x="82" y="152">5</text>
<text x="82" y="155.9">5</text>
<text x="88.2" y="154.6">ADS1118_CS2</text>
<text x="88.2" y="150.7">ADS1118_SCLK</text>
<text x="101.8" y="152.2">ADS1118_SCLK</text>
<text x="101.8" y="156">ADS1118_CS2</text>
<text x="82" y="163.6">5</text>
<text x="82" y="165.5">5</text>
<text x="88.2" y="162.3">ADS1118_DOUT</text>
<text x="88.2" y="164.3">ADS1118_DIN</text>
<text x="101.8" y="163.8">ADS1118_DOUT</text>
<text x="101.8" y="165.7">ADS1118_DIN</text>
</g>
<g font-size="1.7" fill="#004080">
<text x="103.1" y="44.4" transform="rotate(-90 103.1 44.4)">VDDD</text>
<text x="105.1" y="44.2" transform="rotate(-90 105.1 44.2)">VSSB</text>
<text x="110.9" y="45.5" transform="rotate(-90 110.9 45.5)">BOOT0</text>
<text x="108.9" y="51.3" transform="rotate(-90 108.9 51.3)">PB8/I2C1_SCL</text>
<text x="122.4" y="52.4" transform="rotate(-90 122.4 52.4)">PD2/UART5_RX</text>
<text x="87.8" y="56.8">VBAT</text>
<text x="87.8" y="58.7">PC13</text>
<text x="132.1" y="55.2" transform="rotate(-90 132.1 55.2)">PA14/JTCK/SWCLK</text>
<text x="136.9" y="58.7">VDDC</text>
<text x="87.8" y="60.7">PC14/OSC32_IN</text>
<text x="87.8" y="62.6">PC15/OSC32_OUT</text>
<text x="87.8" y="64.5">PH0/OSC_IN</text>
<text x="107" y="60.1" transform="rotate(-90 107 60.1)">PB9/SPI2_NSS/I2C1_SDA</text>
<text x="112.8" y="62" transform="rotate(-90 112.8 62)">PB7/I2C1_SDA/USART1_RX</text>
<text x="114.7" y="61.7" transform="rotate(-90 114.7 61.7)">PB6/I2C1_SCL/USART1_TX</text>
<text x="116.6" y="62" transform="rotate(-90 116.6 62)">PB5/SPI1_MOSI/SPI3_MOSI</text>
<text x="120.5" y="65.2" transform="rotate(-90 120.5 65.2)">PB3/JTDO/SPI3_SCK/SPI1_SCK</text>
<text x="124.4" y="62.7" transform="rotate(-90 124.4 62.7)">PC12/UART5_TX/SPI3_MOSI</text>
<text x="126.2" y="62.6">PA13/JTMS-SWDIO</text>
<text x="130.2" y="65.2" transform="rotate(-90 130.2 65.2)">PA15/JTDI/SPI3_NSS/SPI1_NSS</text>
<text x="135.3" y="60.7">VCAP_2</text>
<text x="137.7" y="64.5">PA12</text>
<text x="87.8" y="66.5">PH1/OSC_OUT</text>
<text x="87.8" y="68.4">NRST</text>
<text x="87.8" y="70.3">PC0</text>
<text x="118.6" y="69" transform="rotate(-90 118.6 69)">PB4/NJTRST/SPI3_MISO/SPI1_MISO</text>
<text x="126.9" y="68.4">PA10/USART1_RX</text>
<text x="128.1" y="70.3">PA9/USART1_TX</text>
<text x="137.7" y="66.5">PA11</text>
<text x="87.8" y="72.3">PC1</text>
<text x="87.8" y="74.2">PC2/SPI2_MISO</text>
<text x="87.8" y="76.1">PC3/SPI2_MOSI</text>
<text x="126.3" y="73.5" transform="rotate(-90 126.3 73.5)">PC11/UART4_RX/SPI3_MISO/USART3_RX</text>
<text x="128.2" y="72.3" transform="rotate(-90 128.2 72.3)">PC10/SPI3_SCK/UART4_TX/USART3_TX</text>
<text x="129.9" y="74.2">PC9/I2C3_SDA</text>
<text x="130.2" y="72.3">PA8/I2C3_SCL</text>
<text x="138.5" y="76.1">PC8</text>
<text x="87.8" y="78">VSSA</text>
<text x="87.8" y="80">VDDA</text>
<text x="87.8" y="81.9">PA0_WKUP/UART4_TX</text>
<text x="87.8" y="83.8">PA1/UART4_RX</text>
<text x="127.8" y="78">PC7/USART6_RX</text>
<text x="127.9" y="80">PC6/USART6_TX</text>
<text x="128.2" y="83.8">PB14/SPI2_MISO</text>
<text x="128.2" y="81.9">PB15/SPI2_MOSI</text>
<text x="87.8" y="85.8">PA2/USART2_TX</text>
<text x="129" y="87.7">PB12/SPI2_NSS</text>
<text x="129" y="85.8">PB13/SPI2_SCK</text>
<text x="101.2" y="105.2" transform="rotate(-90 101.2 105.2)">PA3/USART2_RX</text>
<text x="103.1" y="105.2" transform="rotate(-90 103.1 105.2)">VSS</text>
<text x="105.1" y="105.2" transform="rotate(-90 105.1 105.2)">VDD</text>
<text x="107" y="105.2" transform="rotate(-90 107 105.2)">PA4/SPI1_NSS/SPI3_NSS</text>
<text x="108.9" y="105.2" transform="rotate(-90 108.9 105.2)">PA5/SPI1_SCK</text>
<text x="110.9" y="105.2" transform="rotate(-90 110.9 105.2)">PA6/SPI1_MISO</text>
<text x="112.8" y="105.2" transform="rotate(-90 112.8 105.2)">PA7/SPI1_MOSI</text>
<text x="114.7" y="105.2" transform="rotate(-90 114.7 105.2)">PC4</text>
<text x="116.6" y="105.2" transform="rotate(-90 116.6 105.2)">PC5</text>
<text x="118.6" y="105.2" transform="rotate(-90 118.6 105.2)">PB0</text>
<text x="120.5" y="105.2" transform="rotate(-90 120.5 105.2)">PB1</text>
<text x="122.4" y="105.2" transform="rotate(-90 122.4 105.2)">PB2/BOOT1</text>
<text x="124.4" y="105.2" transform="rotate(-90 124.4 105.2)">PB10/SPI2_SCK/I2C2_SCL/USART3_TX</text>
<text x="126.3" y="105.2" transform="rotate(-90 126.3 105.2)">PB11I2C2_SDA/USART3_RX</text>
<text x="128.2" y="105.2" transform="rotate(-90 128.2 105.2)">VCAP_1</text>
<text x="130.2" y="105.2" transform="rotate(-90 130.2 105.2)">VDDB</text>
<text x="189.4" y="107.6">IN</text>
<text x="192.7" y="105.9">OUT2</text>
<text x="196" y="107.8">OUT1</text>
<text x="193.3" y="109.7">ADJ</text>
</g>
<text font-size="1.6" x="148.7" y="24.4">UART1</text>
<g font-size="1.4">
<text x="30.9" y="1.4">5</text>
<text x="88.8" y="1.4">4</text>
<text x="146.7" y="1.4">3</text>
<text x="204.6" y="1.4">2</text>
<text x="262.6" y="1.4">1</text>
<text x=".5" y="26.1">D</text>
<text x="292" y="26.1">D</text>
<text x=".5" y="71.9">C</text>
<text x="292" y="71.9">C</text>
<text x=".5" y="117.8">B</text>
<text x="292" y="117.8">B</text>
<text x=".5" y="163.6">A</text>
<text x="292" y="163.6">A</text>
<text x="30.9" y="186.8">5</text>
<text x="88.8" y="186.8">4</text>
<text x="146.7" y="186.8">3</text>
<text x="204.6" y="186.8">2</text>
<text x="262.6" y="186.8">1</text>
</g>
</svg>
